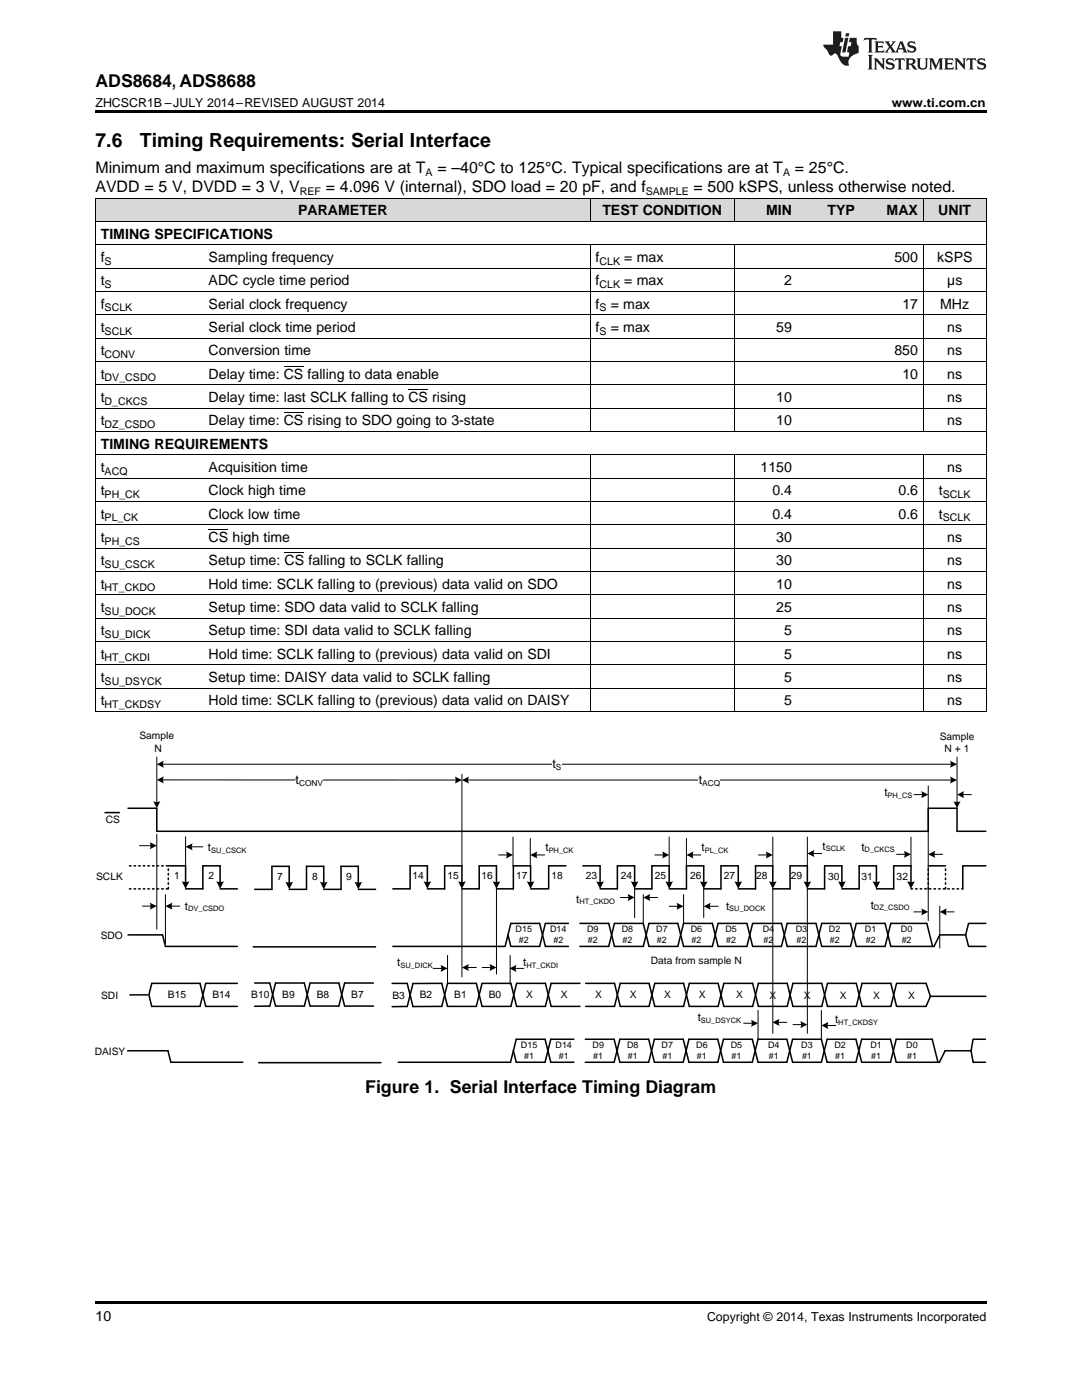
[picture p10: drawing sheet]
<svg xmlns="http://www.w3.org/2000/svg" width="216mm" height="279mm" viewBox="0 0 216 279" stroke-linecap="round" stroke-linejoin="round" font-family="sans-serif">
<g fill="#d8d8d8">
<path d="M19 39.6h21.6v4.6h-21.6z"/>
<path d="M40.6 39.6h77.2v4.6h-77.2z"/>
<path d="M117.8 39.6h28.7v4.6h-28.7z"/>
<path d="M146.5 39.6h12.6v4.6h-12.6z"/>
<path d="M159.1 39.6h12.6v4.6h-12.6z"/>
<path d="M171.7 39.6h12.6v4.6h-12.6z"/>
<path d="M184.3 39.6h12.5v4.6h-12.5z"/>
</g>
<path d="M19 259.7h177.8v.5h-177.8z" fill="#000"/>
<g fill="none" stroke="#000" stroke-width=".31">
<path d="M20.9 162.2h2.9M25.5 161.3h5.8v4.6h153.9M33.6 172.8h3.4M43.9 172.8h-3.4v4.6h-3.5M43.9 177.4h3.5M85.3 172.8h-3.5v4.6h-3.4M92.2 172.8h-3.5v4.6h-3.4M99.1 172.8h-3.5v4.6h-3.4M105.9 172.8h-3.5v4.6h-3.3M116.3 172.8h3.4M126.6 172.8h-3.4v4.6h-3.5M133.5 172.8h-3.4v4.6h-3.5"/>
<path d="M140.4 172.8h-3.4v4.6h-3.5M147.3 172.8h-3.4v4.6h-3.5M154.2 172.8h-3.4v4.6h-3.5M161.1 172.8h-3.5v4.6h-3.4M168 172.8h-3.5v4.6h-3.4M174.9 172.8h-3.5v4.6h-3.4M191 161.3v4.6h5.7M25.5 186.6h6.9M115.7 184.3h5.8l1.1 4.6h5.8l1.1-4.6h5.7l1.2 4.6h5.7l1.2-4.6h5.7l1.2 4.6M150.2 184.3l-1.2 4.6h-5.7l-1.2-4.6h-5.7l-1.2 4.6h-5.7l-1.1-4.6h-5.8l-1.1 4.6h-5.8M192.7 186.6h-5.2l-1.1 2.3M196.7 184.3h-3.4l-.6 2.3 .6 2.3h3.4"/>
</g>
<g fill="none" stroke="#000" stroke-width=".2">
<path d="M31.3 151.1v9.1M92.2 154.5v18.3M93.2 155.7h96.7M191 151.1v9.1M27.8 168.8h2.4M31.3 166.5v18.9M33 178.5v9.8M37 167v5.8M38.1 169h2.4M123.8 179.1h1.8M126.6 177.4v5.7M128.4 178.5v5.8"/>
<path d="M129.4 179.1h1.8M136.4 178.5v5.8M140.4 177.4v5.7M28.4 180.8h1.8M34.1 180.8h1.8M133.5 180.9h1.8M141.5 180.9h1.8M182.3 182h1.9M187.5 180.8v8.4M188.6 182h1.8"/>
</g>
<g fill="#000">
<path d="M92.2 155.7l1.4-.7a1.57 1.57 0 0 0 0 1.4z" fill-rule="evenodd"/>
<path d="M189.6 155l1.4 .7-1.4 .7a1.57 1.57 0 0 0 0-1.4z" fill-rule="evenodd"/>
<path d="M29.9 168.1l1.4 .7-1.4 .7a1.57 1.57 0 0 0 0-1.4z" fill-rule="evenodd"/>
<path d="M30.6 159.9a1.57 1.57 0 0 0 1.4 0l-.7 1.4z" fill-rule="evenodd"/>
<path d="M37 169l1.4-.7a1.57 1.57 0 0 0 0 1.4z" fill-rule="evenodd"/>
<path d="M125.2 178.4l1.4 .7-1.4 .7a1.57 1.57 0 0 0 0-1.4z" fill-rule="evenodd"/>
<path d="M128.4 179.1l1.4-.7a1.57 1.57 0 0 0 0 1.4z" fill-rule="evenodd"/>
<path d="M190.3 159.9a1.57 1.57 0 0 0 1.4 0l-.7 1.4z" fill-rule="evenodd"/>
<path d="M29.9 180.1l1.4 .7-1.4 .7a1.57 1.57 0 0 0 0-1.4z" fill-rule="evenodd"/>
<path d="M33 180.8l1.4-.7a1.57 1.57 0 0 0 0 1.4z" fill-rule="evenodd"/>
<path d="M135 180.2l1.4 .7-1.4 .7a1.57 1.57 0 0 0 0-1.4z" fill-rule="evenodd"/>
<path d="M140.4 180.9l1.4-.7a1.57 1.57 0 0 0 0 1.4z" fill-rule="evenodd"/>
<path d="M183.8 181.3l1.4 .7-1.4 .7a1.57 1.57 0 0 0 0-1.4z" fill-rule="evenodd"/>
<path d="M187.5 182l1.4-.7a1.57 1.57 0 0 0 0 1.4z" fill-rule="evenodd"/>
</g>
<path d="M139.4 154.1h4.3v3.3h-4.3z" fill-rule="evenodd" fill="#fff"/>
<path d="M32.4 155.6l58.7 .1" fill="none" stroke="#000" stroke-width=".2"/>
<g fill="#000">
<path d="M31.3 155.6l1.4-.7a1.57 1.57 0 0 0 0 1.5z" fill-rule="evenodd"/>
<path d="M90.8 155l1.4 .7-1.4 .7a1.57 1.57 0 0 0 0-1.4z" fill-rule="evenodd"/>
</g>
<path d="M59 154.1h5.5v3.2h-5.5z" fill-rule="evenodd" fill="#fff"/>
<path d="M32.4 152.5h157.5" fill="none" stroke="#000" stroke-width=".2"/>
<g fill="#000">
<path d="M31.3 152.5l1.4-.7a1.57 1.57 0 0 0 0 1.4z" fill-rule="evenodd"/>
<path d="M189.6 151.8l1.4 .7-1.4 .7a1.57 1.57 0 0 0 0-1.4z" fill-rule="evenodd"/>
</g>
<path d="M110.2 151h1.8v3.2h-1.8z" fill-rule="evenodd" fill="#fff"/>
<g fill="none" stroke="#000" stroke-width=".2">
<path d="M19 39.5h177.8M19.1 39.5v102.5M117.7 39.5v4.7M146.5 39.5v4.7M184.2 39.5v4.7M196.8 39.5v102.5M19 58.2h177.8M19 53.5h177.8M19 48.8h177.8M19 44.2h177.8M117.7 48.9v37.2M146.5 48.9v37.2"/>
<path d="M184.2 48.9v37.2M19 76.8h177.8M19 72.1h177.8M19 67.5h177.8M19 62.8h177.8M19 95.4h177.8M19 90.8h177.8M19 86.1h177.8M19 81.4h177.8M117.7 90.8v51.2M146.5 90.8v51.2M184.2 90.8v51.2"/>
<path d="M19 118.7h177.8M19 114h177.8M19 109.4h177.8M19 104.7h177.8M19 100.1h177.8M19 137.3h177.8M19 132.7h177.8M19 128h177.8M19 123.3h177.8M19 142h177.8M182.3 158.6h1.9M185.2 156.8v26.9"/>
<path d="M192 158.6h1.8M92.2 177.3v17.7M99.1 177.4v17M99.5 170.6h1.8M102.4 167.1v5.7M105.8 167.3v5.8M106.9 170.6h1.8M130.7 170.6h1.8M133.5 167.1v5.7M137 167.3v5.8M138 170.6h1.8M151.3 170.6h1.8"/>
<path d="M154.2 167.1v5.7M154.2 177.4v28.8M161.1 167.1v5.7M161.1 177.4v28.8M162.2 170.3h1.8M178.9 170.5h1.8M181.8 167.1v5.7M186.3 170.5h1.8M86.4 193.3h1.8M89.3 190.7v5.7M93.2 193.1h1.8M96.2 193.1h1.8"/>
<path d="M101.8 190.7v5.7M102.7 193.3h1.8M148.4 204.2h1.8M151.3 201.6v5.8M155.2 204h1.8M158.2 204.5h1.8M163.9 201.7v5.7M165 204.7h1.8"/>
</g>
<g fill="#000">
<path d="M183.8 157.9l1.4 .7-1.4 .7a1.57 1.57 0 0 0 0-1.4z" fill-rule="evenodd"/>
<path d="M191 158.6l1.4-.7a1.57 1.57 0 0 0 0 1.4z" fill-rule="evenodd"/>
<path d="M36.3 175.9a1.72 1.72 0 0 0 1.5 0l-.8 1.5z" fill-rule="evenodd"/>
<path d="M43.2 175.9a1.72 1.72 0 0 0 1.5 0l-.8 1.5z" fill-rule="evenodd"/>
<path d="M56.9 176a1.7 1.7 0 0 0 1.6 0l-.8 1.5z" fill-rule="evenodd"/>
<path d="M63.8 176a1.7 1.7 0 0 0 1.6 0l-.8 1.5z" fill-rule="evenodd"/>
<path d="M70.7 176a1.7 1.7 0 0 0 1.6 0l-.8 1.5z" fill-rule="evenodd"/>
<path d="M84.5 175.9a1.72 1.72 0 0 0 1.5 0l-.7 1.5z" fill-rule="evenodd"/>
<path d="M91.4 175.9a1.72 1.72 0 0 0 1.5 0l-.7 1.5z" fill-rule="evenodd"/>
<path d="M98.3 175.9a1.72 1.72 0 0 0 1.5 0l-.7 1.5z" fill-rule="evenodd"/>
<path d="M101 169.9l1.4 .7-1.4 .7a1.57 1.57 0 0 0 0-1.4z" fill-rule="evenodd"/>
<path d="M105.8 170.6l1.4-.7a1.57 1.57 0 0 0 0 1.4z" fill-rule="evenodd"/>
<path d="M105.1 175.9a1.72 1.72 0 0 0 1.5 0l-.7 1.5z" fill-rule="evenodd"/>
<path d="M119 175.9a1.72 1.72 0 0 0 1.5 0l-.8 1.5z" fill-rule="evenodd"/>
<path d="M125.9 175.9a1.72 1.72 0 0 0 1.5 0l-.8 1.5z" fill-rule="evenodd"/>
<path d="M132.8 175.9a1.72 1.72 0 0 0 1.5 0l-.8 1.5z" fill-rule="evenodd"/>
<path d="M132.1 169.9l1.4 .7-1.4 .7a1.57 1.57 0 0 0 0-1.4z" fill-rule="evenodd"/>
<path d="M137 170.6l1.4-.7a1.57 1.57 0 0 0 0 1.4z" fill-rule="evenodd"/>
<path d="M139.7 175.9a1.72 1.72 0 0 0 1.5 0l-.8 1.5z" fill-rule="evenodd"/>
<path d="M146.5 175.9a1.72 1.72 0 0 0 1.6 0l-.8 1.5z" fill-rule="evenodd"/>
<path d="M153.4 175.9a1.72 1.72 0 0 0 1.6 0l-.8 1.5z" fill-rule="evenodd"/>
<path d="M152.8 169.9l1.4 .7-1.4 .7a1.57 1.57 0 0 0 0-1.4z" fill-rule="evenodd"/>
<path d="M160.3 175.9a1.72 1.72 0 0 0 1.6 0l-.8 1.5z" fill-rule="evenodd"/>
<path d="M161.1 170.3l1.4-.7a1.57 1.57 0 0 0 0 1.4z" fill-rule="evenodd"/>
<path d="M167.2 175.9a1.72 1.72 0 0 0 1.6 0l-.8 1.5z" fill-rule="evenodd"/>
<path d="M174.1 175.9a1.72 1.72 0 0 0 1.5 0l-.7 1.5z" fill-rule="evenodd"/>
<path d="M181 175.9a1.72 1.72 0 0 0 1.5 0l-.7 1.5z" fill-rule="evenodd"/>
<path d="M180.4 169.8l1.4 .7-1.4 .7a1.57 1.57 0 0 0 0-1.4z" fill-rule="evenodd"/>
<path d="M185.2 170.5l1.4-.7a1.57 1.57 0 0 0 0 1.4z" fill-rule="evenodd"/>
<path d="M87.9 192.6l1.4 .7-1.4 .7a1.57 1.57 0 0 0 0-1.4z" fill-rule="evenodd"/>
<path d="M92.2 193.1l1.4-.7a1.57 1.57 0 0 0 0 1.4z" fill-rule="evenodd"/>
<path d="M97.7 192.4l1.4 .7-1.4 .7a1.57 1.57 0 0 0 0-1.4z" fill-rule="evenodd"/>
<path d="M101.6 193.3l1.5-.7a1.57 1.57 0 0 0 0 1.4z" fill-rule="evenodd"/>
<path d="M149.9 203.5l1.4 .7-1.4 .7a1.57 1.57 0 0 0 0-1.4z" fill-rule="evenodd"/>
<path d="M154.1 204l1.4-.7a1.57 1.57 0 0 0 0 1.4z" fill-rule="evenodd"/>
<path d="M159.7 203.8l1.4 .7-1.4 .7a1.57 1.57 0 0 0 0-1.4z" fill-rule="evenodd"/>
<path d="M163.9 204.7l1.4-.7a1.57 1.57 0 0 0 0 1.4z" fill-rule="evenodd"/>
</g>
<g fill="none" stroke="#000" stroke-width=".31">
<path d="M37 172.8v3.4M43.9 172.8v3.4M57.7 176.3v-3.4h-3.4v4.6h-3.5M64.6 176.3v-3.4h-3.4v4.6h-3.5M71.5 176.3v-3.4h-3.5v4.6h-3.4M71.5 177.5h3.4M85.3 172.8v3.4M92.2 172.8v3.4M99.1 172.8v3.4M105.9 172.8v3.4M105.9 177.4h3.5M112.9 172.8h-3.4v4.6"/>
<path d="M119.7 172.8v3.4M126.6 172.8v3.4M133.5 172.8v3.4M140.4 172.8v3.4M147.3 172.8v3.4M154.2 172.8v3.4M161.1 172.8v3.4M168 172.8v3.4M174.9 172.8v3.4M181.8 176.2v-3.4h-3.5v4.6h-3.4M185.2 172.8h3.5M191 161.3h-5.8v4.6"/>
<path d="M196.7 172.8h-4.6v4.6M25.9 198.5h3.5M32.4 186.6l.6 2.3h14.4M47.4 196.3h-6.3l-1.2 4.5h-9.6l-.6-2.3 .6-2.2h9.6l1.2 4.5h6.3M50.5 189h24.4M50.8 196.2h3l1.2 4.6h5.7l1.2-4.6h5.7l1.2 4.6h5.7M74.5 196.2h-5.7l-1.2 4.6h-5.7l-1.2-4.6h-5.7l-1.2 4.6h-3M78.2 196.3h3.1M81.3 196.3l1.1 4.6 5.8-.1 1.1-4.5h5.7l1.2 4.5h5.7l1.2-4.5h5.7l1.2 4.5h5.7M101.4 186.6l-.6 2.3h-22.4M113.4 184.3h-4.6l-1.1 4.6h-5.8l-.5-2.3 .5-2.3h5.8l1.1 4.6h4.6M115.7 196.3h-5.7l-1.2 4.5h-5.7l-1.2-4.5h-5.7l-1.2 4.5h-5.7l-1.1-4.5h-5.8l-1.1 4.6"/>
<path d="M116.9 196.3h5.7l1.2 4.5h5.7l1.2-4.5h5.7l1.1 4.5h5.8l1.1-4.5h5.8l1.1 4.5h5.8l1.1-4.5h5.8l1.1 4.5h5.8l1.1-4.5h5.8l1.1 4.5M150.2 184.3h5.7l1.2 4.6h5.7l1.2-4.6h5.7l1.2 4.6h5.7l1.2-4.6h7.1l1.2 4.6M150.2 188.9h5.7l1.2-4.6h5.7l1.2 4.6h5.7l1.2-4.6h5.7l1.2 4.6h8.6M178.9 196.3l-1.1 4.5h-5.8l-1.1-4.5h-5.8l-1.1 4.5h-5.8l-1.1-4.5h-5.8l-1.1 4.5h-5.8l-1.1-4.5h-5.8l-1.1 4.5h-5.7l-1.2-4.5h-5.7l-1.2 4.5h-5.7M179 196.3h5.8l.9 2.5M185.7 198.8l-.9 2h-5.8M185.7 198.8h11M25.5 209.7h8l.6 2.3h14.3M51.6 212.1h24.4M81.3 200.9h-3.1M102.4 209.7l-.5 2.3h-22.4M114.5 207.4h-4.6l-1.1 4.6h-5.8l-.6-2.3 .6-2.3h5.8l1.1 4.6h4.6"/>
<path d="M116.8 212h5.7l1.2-4.6h5.7l1.2 4.6h5.7l1.2-4.6h5.7l1.2 4.6h5.7l1.2-4.6h5.7l1.2 4.6h5.7l1.1-4.6h5.8l1.1 4.6h5.8l1.1-4.6h7.2l1.2 4.6M116.8 207.4h5.7l1.2 4.6h5.7l1.2-4.6h5.7l1.2 4.6h5.7l1.2-4.6h5.7l1.2 4.6h5.7l1.2-4.6h5.7l1.1 4.6h5.8l1.1-4.6h5.8l1.1 4.6h8.6l1.2-2.3h5.2M196.6 207.4h-2.4l-.4 2.3 .4 2.3h2.4"/>
</g>
<path d="M25.8 177.4h7.8M25.8 172.8h7.8M33.6 177.4v-4.6M181.8 177.4h10.3M185.2 177.4v-4.6M188.7 177.4v-4.6" fill="none" stroke="#000" stroke-width=".31" stroke-dasharray=".3 .6"/>
<path d="M19 22h177.8v.5h-177.8zM19 142h.2zM117.7 142h.1zM146.4 142h.1zM159 142h.1zM171.6 142h.1zM184.1 142h.2zM196.7 142h.1z" fill="#000"/>
<g fill="#231f20">
<path d="M172.5 7.6l-.1 .5 .4-.2h.6v.1v2.1l-.2 .4h.9l-.2-.4v-2.1l.1-.1h.5l.5 .2-.2-.5zM174.5 8.3l.2 .3v1.5l-.2 .4h1.8l.2-.6a1.04 1.04 0 0 1-1.3 .2v-.7h.6l.3 .2v-.6l-.3 .2h-.6v-.6l.8-.1 .4 .3-.2-.5zM176.5 8.3l.9 1.1-.9 1.1h.8l-.2-.2 .4-.7 .5 .7-.2 .2h1.5l-.2-.2 .2-.4h.9l.1 .4-.2 .2h1l-.3-.3-.7-1.9h-.5l-.9 2-.8-1 .9-1h-.8l.1 .3-.4 .5-.3-.6 .1-.2zM179.7 8.6l.4 1h-.7zM181.3 8.4a.63 .63 0 0 0-.2 .7 .63 .63 0 0 0 .6 .4l.6 .2 .1 .2a.75 .75 0 0 1-.7 .4 .75 .75 0 0 1-.6-.5l.1 .7 .1-.1a1.11 1.11 0 0 0 1.5-.6 1.13 1.13 0 0 0-1.2-.8l-.1-.4a1.04 1.04 0 0 1 1.2 .2l-.2-.5-.2 .1-.4-.2zM173.2 10.9l.2 .4v2.2l-.2 .4h1l-.3-.4v-2.2l.3-.4zM174.3 11.6l.3 .4v1.5l-.3 .4h.8l-.2-.4v-1.3l1.5 1.7v-1.9l.2-.4h-.7l.2 .4v.9l-1.1-1.3zM177 11.8a.62 .62 0 0 0-.2 .7 .62 .62 0 0 0 .6 .4l.6 .1 .1 .3a.76 .76 0 0 1-.7 .3 .76 .76 0 0 1-.7-.4l.2 .7 .1-.1a1.11 1.11 0 0 0 1.5-.6 1.13 1.13 0 0 0-1.2-.8l-.1-.4a1.04 1.04 0 0 1 1.2 .2l-.2-.6-.2 .1-.5-.1zM178.7 11.6l-.2 .6a.61 .61 0 0 1 .8-.3v1.6l-.2 .4h.9l-.2-.4v-1.6a.63 .63 0 0 1 .7 .3l-.1-.6zM180.6 11.6l.3 .4v1.5l-.3 .4h1l-.2-.2-.1-.8 .6 .2a.76 .76 0 0 0 1.2 .7l-1-1a.58 .58 0 0 0 .6-.5 .58 .58 0 0 0-.5-.6zM181.4 11.9h.1a.45 .45 0 0 1 .5 .1 .45 .45 0 0 1 .1 .5l-.8 .2zM182.9 11.6l.2 .2a2.17 2.17 0 0 0 .3 1.9 .99 .99 0 0 0 1.6-.6v-1.1l.2-.4h-.7l.2 .2a1.92 1.92 0 0 1-.2 1.8 .6 .6 0 0 1-.9-.5v-1.1l.2-.4zM185.4 11.6l.2 .4v1.5l-.2 .4h.7l-.2-.4v-1.4l.8 1.8 .8-1.8v1.4l-.2 .4h.9l-.2-.4v-1.5l.2-.4h-.8l-.6 1.5-.6-1.5zM188.4 11.6l.2 .4v1.5l-.2 .4h1.8l.1-.6a1.04 1.04 0 0 1-1.2 .1v-.6h.5l.4 .2v-.6l-.4 .2h-.5v-.7h.8l.3 .3-.1-.6zM190.5 11.6l.2 .4v1.5l-.2 .4h.7l-.2-.4v-1.3l1.5 1.7v-1.9l.2-.4h-.7l.2 .4v.9l-1.1-1.3zM192.9 11.6l-.1 .6a.61 .61 0 0 1 .7-.3l.1 1.6-.3 .4h1l-.3-.4 .1-1.6a.63 .63 0 0 1 .7 .3l-.1-.6zM195.2 11.8a.62 .62 0 0 0-.2 .7 .62 .62 0 0 0 .6 .4l.6 .1 .1 .3a.76 .76 0 0 1-.7 .3 .76 .76 0 0 1-.6-.4l.1 .7 .1-.1a1.11 1.11 0 0 0 1.6-.6 1.13 1.13 0 0 0-1.3-.8l-.1-.4a1.04 1.04 0 0 1 1.2 .2l-.1-.6-.2 .1-.5-.1z"/>
<path d="M166.2 6.3v2.6h-1.9v.4l.8 .9a.91 .91 0 0 0 1 .8 .56 .56 0 0 1 .5-.3 .56 .56 0 0 1 .5 .3l.4 .8a1.53 1.53 0 0 0 1.9 1.2 1.54 1.54 0 0 1 1-2.1l.9-.3v-1.4a1.52 1.52 0 0 1-.4-1.6h-1.3l-.2 .8h.5l-.2 .8h-.5l-.1 1v.2l.4 .1-.2 .8a1.93 1.93 0 0 1-1.6-.3l.3-1.8h-.5l.2-.8h.4l.2-.8h-.4v-1.3zM168.6 7.6l-.6 2.9h.7l.6-2.9zM168.8 6.6l-.1 .7h.6l.2-.7z"/>
</g>
<path d="M56.6 73.1h3.9M81.5 77.7h3.9M56.6 82.4h3.9M41.6 105.7h3.9M56.8 110.3h3.9" fill="none" stroke="#000" stroke-width=".2"/>
<g font-size="3.9">
<text x="19" y="29.3">7.6</text>
<text x="27.9" y="29.3">Timing Requirements: Serial Interface</text>
</g>
<g font-size="3.5">
<text x="19" y="17.3">ADS8684, ADS8688</text>
<text x="72.9" y="218.1">Figure 1. Serial Interface Timing Diagram</text>
</g>
<g font-size="3.2">
<text x="19" y="34.4">Minimum and maximum specifications are at T</text>
<text x="87.3" y="34.4">= –40°C to 125°C. Typical specifications are at T</text>
<text x="158.6" y="34.4">= 25°C.</text>
<text x="19" y="38.3">AVDD = 5 V, DVDD = 3 V, V</text>
<text x="65" y="38.3">= 4.096 V (internal), SDO load = 20 pF, and f</text>
<text x="138.4" y="38.3">= 500 kSPS, unless otherwise noted.</text>
</g>
<g font-size="2.8">
<text x="20.1" y="47.6">TIMING SPECIFICATIONS</text>
<text x="59.5" y="43">PARAMETER</text>
<text x="120.2" y="43">TEST CONDITION</text>
<text x="152.9" y="43">MIN</text>
<text x="165.1" y="43">TYP</text>
<text x="176.9" y="43">MAX</text>
<text x="187.2" y="43">UNIT</text>
<text x="20.1" y="52.3">f</text>
<text x="41.6" y="52.3">Sampling frequency</text>
<text x="118.9" y="52.3">f</text>
<text x="124.6" y="52.3">= max</text>
<text x="178.5" y="52.3">500</text>
<text x="187" y="52.3">kSPS</text>
<text x="20.1" y="56.9">t</text>
<text x="41.6" y="56.9">ADC cycle time period</text>
<text x="118.9" y="56.9">f</text>
<text x="124.6" y="56.9">= max</text>
<text x="156.5" y="56.9">2</text>
<text x="189" y="56.9">µs</text>
<text x="20.1" y="61.6">f</text>
<text x="41.6" y="61.6">Serial clock frequency</text>
<text x="118.9" y="61.6">f</text>
<text x="121.9" y="61.6">= max</text>
<text x="180.1" y="61.6">17</text>
<text x="187.6" y="61.6">MHz</text>
<text x="20.1" y="66.3">t</text>
<text x="20.1" y="70.9">t</text>
<text x="41.6" y="66.3">Serial clock time period</text>
<text x="41.6" y="70.9">Conversion time</text>
<text x="118.9" y="66.3">f</text>
<text x="121.9" y="66.3">= max</text>
<text x="154.9" y="66.3">59</text>
<text x="178.5" y="70.9">850</text>
<text x="189" y="66.3">ns</text>
<text x="189" y="70.9">ns</text>
<text x="20.1" y="75.6">t</text>
<text x="41.6" y="75.6">Delay time: CS falling to data enable</text>
<text x="180.1" y="75.6">10</text>
<text x="189" y="75.6">ns</text>
<text x="20.1" y="80.2">t</text>
<text x="41.6" y="80.2">Delay time: last SCLK falling to CS rising</text>
<text x="154.9" y="80.2">10</text>
<text x="189" y="80.2">ns</text>
<text x="20.1" y="84.9">t</text>
<text x="20.1" y="89.5">TIMING REQUIREMENTS</text>
<text x="41.6" y="84.9">Delay time: CS rising to SDO going to 3-state</text>
<text x="154.9" y="84.9">10</text>
<text x="189" y="84.9">ns</text>
<text x="20.1" y="94.2">t</text>
<text x="41.6" y="94.2">Acquisition time</text>
<text x="151.8" y="94.2">1150</text>
<text x="189" y="94.2">ns</text>
<text x="20.1" y="98.8">t</text>
<text x="41.6" y="98.8">Clock high time</text>
<text x="154.1" y="98.8">0.4</text>
<text x="179.3" y="98.8">0.6</text>
<text x="187.4" y="98.8">t</text>
<text x="20.1" y="103.5">t</text>
<text x="41.6" y="103.5">Clock low time</text>
<text x="154.1" y="103.5">0.4</text>
<text x="179.3" y="103.5">0.6</text>
<text x="187.4" y="103.5">t</text>
<text x="20.1" y="108.2">t</text>
<text x="20.1" y="112.8">t</text>
<text x="41.6" y="108.2">CS high time</text>
<text x="41.6" y="112.8">Setup time: CS falling to SCLK falling</text>
<text x="154.9" y="108.2">30</text>
<text x="154.9" y="112.8">30</text>
<text x="189" y="108.2">ns</text>
<text x="189" y="112.8">ns</text>
<text x="20.1" y="117.5">t</text>
<text x="41.6" y="117.5">Hold time: SCLK falling to (previous) data valid on SDO</text>
<text x="154.9" y="117.5">10</text>
<text x="189" y="117.5">ns</text>
<text x="20.1" y="122.1">t</text>
<text x="41.6" y="122.1">Setup time: SDO data valid to SCLK falling</text>
<text x="154.9" y="122.1">25</text>
<text x="189" y="122.1">ns</text>
<text x="20.1" y="126.8">t</text>
<text x="20.1" y="131.4">t</text>
<text x="41.6" y="126.8">Setup time: SDI data valid to SCLK falling</text>
<text x="41.6" y="131.4">Hold time: SCLK falling to (previous) data valid on SDI</text>
<text x="156.5" y="126.8">5</text>
<text x="156.5" y="131.4">5</text>
<text x="189" y="126.8">ns</text>
<text x="189" y="131.4">ns</text>
<text x="20.1" y="136.1">t</text>
<text x="41.6" y="136.1">Setup time: DAISY data valid to SCLK falling</text>
<text x="156.5" y="136.1">5</text>
<text x="189" y="136.1">ns</text>
<text x="20.1" y="140.8">t</text>
<text x="41.6" y="140.8">Hold time: SCLK falling to (previous) data valid on DAISY</text>
<text x="156.5" y="140.8">5</text>
<text x="189" y="140.8">ns</text>
<text x="19" y="263.6">10</text>
</g>
<g font-size="2.6">
<text x="110.2" y="153.3">t</text>
<text x="59" y="156.4">t</text>
<text x="139.4" y="156.4">t</text>
</g>
<g font-size="2.5">
<text x="19" y="21.4">ZHCSCR1B –JULY 2014–REVISED AUGUST 2014</text>
<text x="177.9" y="21.4">www.ti.com.cn</text>
<text x="141.1" y="263.6">Copyright © 2014, Texas Instruments Incorporated</text>
</g>
<g font-size="2.3">
<text x="176.5" y="159">t</text>
<text x="41.5" y="169.8">t</text>
<text x="108.8" y="169.9">t</text>
<text x="140" y="169.9">t</text>
<text x="164.1" y="169.6">t</text>
<text x="171.9" y="169.8">t</text>
<text x="36.9" y="181.5">t</text>
<text x="115" y="180.1">t</text>
<text x="144.9" y="181.6">t</text>
<text x="173.7" y="181.4">t</text>
<text x="79.3" y="192.8">t</text>
<text x="104.4" y="192.8">t</text>
<text x="139.2" y="203.8">t</text>
<text x="166.6" y="204.2">t</text>
</g>
<g font-size="2.1">
<text x="84.9" y="35.1">A</text>
<text x="156.2" y="35.1">A</text>
<text x="59.8" y="38.9">REF</text>
<text x="128.9" y="38.9">SAMPLE</text>
<text x="20.9" y="52.8">S</text>
<text x="119.6" y="52.8">CLK</text>
<text x="20.9" y="57.5">S</text>
<text x="119.6" y="57.5">CLK</text>
<text x="20.9" y="62.2">SCLK</text>
<text x="119.6" y="62.2">S</text>
<text x="20.9" y="66.8">SCLK</text>
<text x="20.9" y="71.5">CONV</text>
<text x="119.6" y="66.8">S</text>
<text x="20.9" y="76.1">DV_CSDO</text>
<text x="20.9" y="80.8">D_CKCS</text>
<text x="20.9" y="85.4">DZ_CSDO</text>
<text x="20.9" y="94.8">ACQ</text>
<text x="20.9" y="99.4">PH_CK</text>
<text x="188.1" y="99.4">SCLK</text>
<text x="20.9" y="104.1">PL_CK</text>
<text x="188.1" y="104.1">SCLK</text>
<text x="20.9" y="108.7">PH_CS</text>
<text x="20.9" y="113.4">SU_CSCK</text>
<text x="20.9" y="118">HT_CKDO</text>
<text x="20.9" y="122.7">SU_DOCK</text>
<text x="20.9" y="127.4">SU_DICK</text>
<text x="20.9" y="132">HT_CKDI</text>
<text x="20.9" y="136.7">SU_DSYCK</text>
<text x="20.9" y="141.3">HT_CKDSY</text>
</g>
<g font-size="2">
<text x="27.8" y="147.6">Sample</text>
<text x="187.5" y="147.6">Sample</text>
<text x="30.8" y="150">N</text>
<text x="188.5" y="150.1">N + 1</text>
<text x="21.1" y="164.2">CS</text>
<text x="19.2" y="175.7">SCLK</text>
<text x="34.7" y="175.5">1</text>
<text x="41.6" y="175.5">2</text>
<text x="55.3" y="175.5">7</text>
<text x="62.3" y="175.5">8</text>
<text x="69.1" y="175.5">9</text>
<text x="82.3" y="175.5">14</text>
<text x="89.3" y="175.5">15</text>
<text x="96.1" y="175.5">16</text>
<text x="103" y="175.5">17</text>
<text x="110.1" y="175.5">18</text>
<text x="116.9" y="175.4">23</text>
<text x="123.9" y="175.4">24</text>
<text x="130.7" y="175.5">25</text>
<text x="137.7" y="175.4">26</text>
<text x="144.5" y="175.5">27</text>
<text x="150.9" y="175.5">28</text>
<text x="157.8" y="175.5">29</text>
<text x="165.3" y="175.7">30</text>
<text x="171.9" y="175.7">31</text>
<text x="178.9" y="175.7">32</text>
<text x="20.1" y="187.4">SDO</text>
<text x="129.9" y="192.4">Data from sample N</text>
<text x="20.2" y="199.4">SDI</text>
<text x="33.5" y="199.2">B15</text>
<text x="42.4" y="199.1">B14</text>
<text x="50.1" y="199.1">B10</text>
<text x="56.3" y="199.1">B9</text>
<text x="63.2" y="199.1">B8</text>
<text x="70.1" y="199.1">B7</text>
<text x="78.3" y="199.3">B3</text>
<text x="83.7" y="199.1">B2</text>
<text x="90.6" y="199.2">B1</text>
<text x="97.5" y="199.2">B0</text>
<text x="105" y="199.2">X</text>
<text x="111.9" y="199.2">X</text>
<text x="118.8" y="199.1">X</text>
<text x="125.7" y="199.1">X</text>
<text x="132.6" y="199.1">X</text>
<text x="139.5" y="199.1">X</text>
<text x="146.9" y="199.2">X</text>
<text x="153.5" y="199.4">X</text>
<text x="160.4" y="199.4">X</text>
<text x="167.6" y="199.4">X</text>
<text x="174.2" y="199.4">X</text>
<text x="181.2" y="199.4">X</text>
<text x="18.9" y="210.6">DAISY</text>
</g>
<g font-size="1.8">
<text x="102.9" y="186.1">D15</text>
<text x="103.5" y="188.2">#2</text>
<text x="109.8" y="186">D14</text>
<text x="110.4" y="188.2">#2</text>
<text x="117.2" y="186.1">D9</text>
<text x="117.3" y="188.2">#2</text>
<text x="124.1" y="186.1">D8</text>
<text x="124.2" y="188.2">#2</text>
<text x="130.9" y="186.1">D7</text>
<text x="131.1" y="188.2">#2</text>
<text x="137.8" y="186">D6</text>
<text x="138" y="188.2">#2</text>
<text x="144.7" y="186">D5</text>
<text x="144.9" y="188.2">#2</text>
<text x="152.2" y="186">D4</text>
<text x="152.3" y="188.2">#2</text>
<text x="158.8" y="186">D3</text>
<text x="159" y="188.2">#2</text>
<text x="165.4" y="186">D2</text>
<text x="165.6" y="188.2">#2</text>
<text x="172.6" y="186">D1</text>
<text x="172.7" y="188.2">#2</text>
<text x="179.8" y="186">D0</text>
<text x="179.9" y="188.2">#2</text>
<text x="104" y="209.2">D15</text>
<text x="110.8" y="209.1">D14</text>
<text x="118.2" y="209.2">D9</text>
<text x="125.1" y="209.2">D8</text>
<text x="132" y="209.2">D7</text>
<text x="138.9" y="209.1">D6</text>
<text x="145.8" y="209.1">D5</text>
<text x="153.3" y="209.2">D4</text>
<text x="159.9" y="209.2">D3</text>
<text x="166.5" y="209.2">D2</text>
<text x="173.7" y="209.2">D1</text>
<text x="180.8" y="209.2">D0</text>
<text x="104.6" y="211.3">#1</text>
<text x="111.5" y="211.3">#1</text>
<text x="118.4" y="211.3">#1</text>
<text x="125.3" y="211.3">#1</text>
<text x="132.2" y="211.3">#1</text>
<text x="139.1" y="211.3">#1</text>
<text x="146" y="211.3">#1</text>
<text x="153.4" y="211.3">#1</text>
<text x="160" y="211.3">#1</text>
<text x="166.6" y="211.3">#1</text>
<text x="173.8" y="211.3">#1</text>
<text x="181" y="211.3">#1</text>
</g>
<g font-size="1.7">
<text x="110.9" y="153.6">S</text>
<text x="59.7" y="156.8">CONV</text>
<text x="140.1" y="156.8">ACQ</text>
</g>
<g font-size="1.5">
<text x="177.1" y="159.3">PH_CS</text>
<text x="42.1" y="170.2">SU_CSCK</text>
<text x="109.5" y="170.2">PH_CK</text>
<text x="140.6" y="170.2">PL_CK</text>
<text x="164.8" y="169.9">SCLK</text>
<text x="172.5" y="170.1">D_CKCS</text>
<text x="37.5" y="181.8">DV_CSDO</text>
<text x="115.6" y="180.4">HT_CKDO</text>
<text x="145.5" y="181.9">SU_DOCK</text>
<text x="174.4" y="181.7">DZ_CSDO</text>
<text x="79.9" y="193.1">SU_DICK</text>
<text x="105" y="193.1">HT_CKDI</text>
<text x="139.9" y="204.1">SU_DSYCK</text>
<text x="167.3" y="204.5">HT_CKDSY</text>
</g>
</svg>
